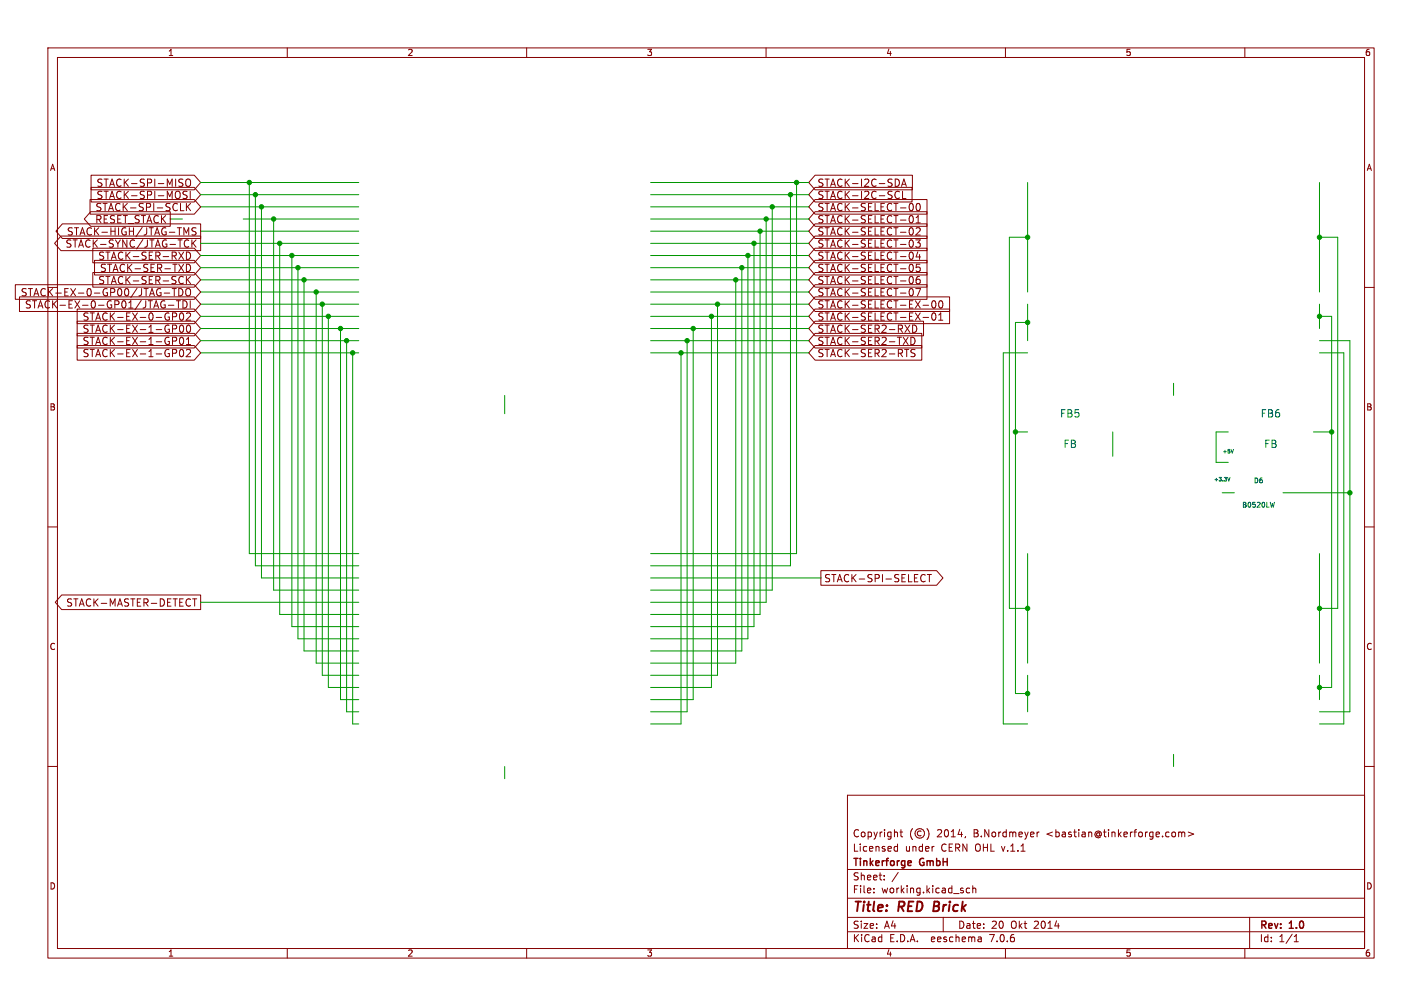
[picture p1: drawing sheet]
<svg xmlns="http://www.w3.org/2000/svg" width="297mm" height="210mm" viewBox="0 0 297 210" stroke-linecap="round" stroke-linejoin="round" font-family="sans-serif">
<g fill="none" stroke="#840000" stroke-width=".21">
<path d="M10 10h277v190h-277zM12 12h273v186h-273zM60 10v2M110 10v2M160 10v2M210 10v2M260 10v2M19 36.6h21.6l1.3 1.5-1.3 1.5h-21.6zM19 39.1h21.6l1.3 1.5-1.3 1.6h-21.6zM38 37.4l.2 .1M38.1 38.3l.1 .2-.1 .3M38.9 37.6a.51 .51 0 0 1 .5-.2 .51 .51 0 0 1 .4 .5v.5a.51 .51 0 0 1-.5 .5 .51 .51 0 0 1-.5-.5z"/>
<path d="M39.1 40l-.6-.1-.3 .3 .2 .4 .6 .3v.4l-.2 .1h-.6M39.7 39.9v1.5M170.2 39.1h20.3v3.1h-20.3l-1.3-1.6zM170.2 36.6h20.4v3h-20.4l-1.3-1.5zM187.2 40l.4-.1 .3 .2M187.3 37.4a.82 .82 0 0 1 .6 .7 .82 .82 0 0 1-.6 .8M188.3 38.9l.5-1.5 .5 1.5M188.4 38.5h.8M188.5 39.9v1.5h.7M3.2 59.4h37.4l1.3 1.6-1.3 1.5h-37.4zM12.7 49.3h29.2v3h-29.2l-1.3-1.5zM13 46.7h28.9v3.1h-28.9l-1.3-1.5z"/>
<path d="M18.8 41.7h21.8l1.3 1.5-1.3 1.5h-21.8zM18.9 44.2h16.7v3h-16.7l-1.3-1.5zM19.4 51.8h21.2l1.3 1.5-1.3 1.6h-21.2zM19.4 56.9h21.2l1.3 1.5-1.3 1.5h-21.2zM19.7 54.4h20.9l1.3 1.5-1.3 1.5h-20.9zM37.7 44h.7M38.4 47.5l.5 1.1 .5-1.1v1.6M38.9 55.2a.77 .77 0 0 1 .9 .7 .77 .77 0 0 1-.9 .8zM38.9 52.6a.77 .77 0 0 1 .9 .8 .77 .77 0 0 1-.9 .7zM38.9 42.5v1.5M38.9 57.7v1.5M39 50.1l.4 .1"/>
<path d="M39.2 43.1l.6 .9M39.2 58.4l.6 .8M39.4 51.5l-.4 .1M39.8 42.5l-.9 .8M39.8 57.7l-.9 .9M40.1 50.1v1.5M40.3 50.7l.6 .9M40.9 47.6l-.5-.1-.3 .3 .1 .4 .7 .3v.4l-.2 .2-.6-.1M40.9 50.1l-.8 .9M170.2 41.7h23.4v3h-23.4l-1.3-1.5zM170.2 44.2h23.4v3h-23.4l-1.3-1.5zM170.2 46.7h23.4v3.1h-23.4l-1.3-1.5z"/>
<path d="M170.2 49.3h23.4v3h-23.4l-1.3-1.5zM170.2 56.9h23.4v3h-23.4l-1.3-1.5zM170.2 59.4h23.4v3.1h-23.4l-1.3-1.5zM170.2 54.4h23.4v3h-23.4l-1.3-1.5zM170.2 51.8h23.4v3.1h-23.4l-1.3-1.6zM187.9 41.3l-.3 .1h-.4M190.2 47.5a.81 .81 0 0 1 .6 .8 .81 .81 0 0 1-.6 .8M190.2 45l-.2 .1M190.4 42.5a.95 .95 0 0 1 0 1.5M190.4 45a.87 .87 0 0 1-.2 1.5l-.2-.1M190.4 50.1a.95 .95 0 0 1 0 1.5M190.4 52.6a.95 .95 0 0 1 0 1.5"/>
<path d="M190.4 55.2a.87 .87 0 0 1-.2 1.5M190.4 57.7a.95 .95 0 0 1 0 1.5M191.3 50.1h.9l-.5 .6 .4 .1v.7l-.2 .1-.6-.1M191.3 47.7l.6-.2 .3 .5-.9 1.1h.9M191.3 46.5h.9M191.3 45.4l.5-.4v1.5M191.5 42.6l.2-.1a.81 .81 0 0 1 .5 .7 .81 .81 0 0 1-.5 .8l-.2-.2-.2-.4zM191.7 52.5l-.4 1.1h1M192.1 57.7l-.5 .1a1.03 1.03 0 0 0 0 1.4l.5-.1 .1-.5-.3-.3-.4 .1-.2 .2M192.1 53.1v1M192.1 55.2h-.7l-.1 .7 .3-.2 .5 .1 .1 .2-.1 .5-.2 .2-.6-.2M285 60h2"/>
<path d="M4.1 62h36.5l1.3 1.5-1.3 1.5h-36.5zM16.1 67.1h24.5l1.3 1.5-1.3 1.5h-24.5zM16.1 72.1h24.5l1.3 1.6-1.3 1.5h-24.5zM16.1 69.6h24.5l1.3 1.5-1.3 1.5h-24.5zM16.1 64.5h24.5l1.3 1.5-1.3 1.6h-24.5zM34.2 63.7h.3l-.1 .5M34.3 61.2h1.2M35.2 63.7h1.1M36 65.3h.6l.3 .3-.1 .4-.8 .1M36 72.9h.6l.3 .3-.1 .5h-.8M36 70.4h.6l.3 .3-.1 .4-.8 .1M36 67.9h.6l.3 .3-.1 .4-.8 .1"/>
<path d="M36.4 60.2v1.6M36.8 62.8h.9M37.3 62.8v1.5M37.3 60.2v1.6a.79 .79 0 0 0 .9-.6 .79 .79 0 0 0-.5-1M37.6 65.5l.2-.2a.81 .81 0 0 1 .6 .8 .81 .81 0 0 1-.6 .7l-.2-.1-.1-.4zM37.6 73.1l.2-.2a.81 .81 0 0 1 .6 .8 .81 .81 0 0 1-.6 .8l-.2-.2-.1-.4zM37.6 68l.2-.1a.81 .81 0 0 1 .6 .7 .81 .81 0 0 1-.6 .8l-.2-.2-.1-.4zM37.6 70.5l.2-.1a.81 .81 0 0 1 .6 .8 .81 .81 0 0 1-.6 .7l-.2-.1-.1-.5zM38.2 62.8a.77 .77 0 0 1 .9 .7 .77 .77 0 0 1-.9 .8zM38.9 60.5a.51 .51 0 0 1 .5-.3 .51 .51 0 0 1 .4 .5v.6a.51 .51 0 0 1-.5 .5 .51 .51 0 0 1-.5-.5zM38.9 65.5l.6-.2 .3 .5-.9 1h.9M38.9 73.1l.6-.2 .3 .5-.9 1.1h.9"/>
<path d="M38.9 71.9h.9M38.9 70.8l.5-.4v1.5M39.1 68l.2-.1a.81 .81 0 0 1 .5 .7 .81 .81 0 0 1-.5 .8l-.2-.2-.2-.4zM39.7 62.8v1.5M170.2 64.5h28.1v3.1h-28.1l-1.3-1.6zM170.2 62h28.1v3h-28.1l-1.3-1.5zM170.2 72.1h22.3v3.1h-22.3l-1.3-1.5zM170.2 67.1h22.7v3h-22.7l-1.3-1.5zM170.2 69.6h22.3v3h-22.3l-1.3-1.5zM188.6 70.4l1.1 1.5M188.9 72.9h.9M189 67.9l1 1.5"/>
<path d="M189.7 70.4l-1.1 1.5M190 67.9l-1 1.5M190.2 70.4a.77 .77 0 0 1 .9 .8 .77 .77 0 0 1-.9 .7zM190.4 60.2a.95 .95 0 0 1 0 1.6M190.6 67.9v1.5a.79 .79 0 0 0 .9-.6 .79 .79 0 0 0-.5-.9M191.1 73l-.6-.1-.2 .2v.4l.7 .3 .1 .4-.3 .3-.6-.1M191.3 60.2h1l-.7 1.6M192.8 66.3h1.1M192.8 63.7h1.1M194.7 65.5l.3-.2a.81 .81 0 0 1 .5 .8 .81 .81 0 0 1-.5 .7l-.3-.1-.1-.4zM194.7 62.9l.3-.1a.81 .81 0 0 1 .5 .7 .81 .81 0 0 1-.5 .8l-.3-.1-.1-.5zM196.1 66.8h.8"/>
<path d="M196.1 65.8l.4-.5v1.5M196.2 62.9l.2-.1a.81 .81 0 0 1 .5 .7 .81 .81 0 0 1-.5 .8l-.2-.1-.1-.5zM10 110h2M171.4 119.1h24.2l1.4 1.6-1.4 1.5h-24.2zM192.8 119.9l.4 .2M193.7 119.9h.8M194.1 119.9v1.6M285 110h2M12.9 124.2h29v3.1h-29l-1.4-1.6zM40.2 125h.9M40.7 125v1.5M193.2 121.3l-.4 .2"/>
<path d="M10 160h2M285 160h2M177 166h108v32h-108zM186.9 177.6h.6M186.9 176.8h.6M187.5 176.2v1.5M188 173.7h.5M188.2 173.2v1.3l.3 .2M190.6 173a1.72 1.72 0 0 0 0 2.3M192.4 173.6a.52 .52 0 0 0-.8 .4 .52 .52 0 0 0 .8 .4M193.6 173a1.72 1.72 0 0 1 0 2.3M195 176.7h.1"/>
<path d="M201.7 174.6l-.2 .3M216.6 173.7v1M217 173.7l-.4 .3M245 173.7l.4 .1 .1 .2v.6l-.5 .1M246.2 173.8l.4-.1 .2 .2M246.2 173.7v1M246.8 173.9l.2-.2 .4 .1 .1 .9M246.8 173.9v.8M248.2 173.7l1.1 .4-1.1 .5M60 198v2M110 198v2M160 198v2"/>
<path d="M177 194.5h108M177 191.5h108M177 187.5h108M177 181.5h108M182.5 186.3v.1M182.5 185.5v.1M184.7 183.6v.1M184.7 182.8v.1M187.6 182.1l-1.3 2M197 191.5v3M202.5 185.5l-.4-.1-.3 .3 .2 .6h.5M203.2 185.5l.2-.1 .3 .1 .1 .9"/>
<path d="M203.2 184.9v1.5M204.9 195.7l.1 .9M205 196.5l-.2 .1M205 196h-.2M210 198v2M260 198v2M261 191.5v6.5M270.3 196.6h.9M270.3 195.5l.4-.4v1.5"/>
<circle cx="192.1" cy="174" r="1"/>
</g>
<path d="M195.2 188.2l-.3 2h.8" fill="none" stroke="#840000" stroke-width=".4"/>
<path d="M190.1 179.7l.2 .3-.7 .2M190.3 180.6l-.2 .1" fill="none" stroke="#840000" stroke-width=".3"/>
<g fill="none" stroke="#009600" stroke-width=".21">
<path d="M41.9 38.1h33M52.1 38.1v77.5h22.8M135.9 38.1h33M166.4 38.1v77.5h-30.5M214.6 38.1v22.9M275.6 38.1v22.9M35.6 45.7h2.5M41.9 50.8h33M41.9 40.6h33M41.9 43.2h33M41.9 58.4h33M41.9 53.3h33"/>
<path d="M41.9 55.9h33M41.9 48.3h33M50.8 45.7h24.1M53.3 40.6v77.5h21.6M54.6 43.2v77.5h20.3M57.1 45.7v77.5h17.8M58.4 50.8v77.5h16.5M61 53.3v77.5h13.9M62.2 55.9v77.5h12.7M63.5 58.4v77.5h11.4M135.9 50.8h33M135.9 40.6h33"/>
<path d="M135.9 43.2h33M135.9 58.4h33M135.9 53.3h33M135.9 55.9h33M135.9 45.7h33M135.9 48.3h33M153.7 58.4v80h-17.8M154.9 55.9v80h-19M156.2 53.3v80.1h-20.3M157.5 50.8v80h-21.6M158.7 48.3v80h-22.8M160 45.7v80h-24.1"/>
<path d="M161.3 43.2v80h-25.4M165.1 40.6v77.5h-29.2M214.6 49.5h-3.8v77.5h3.8M275.6 49.5h3.8v77.5h-3.8M41.9 71.1h33M41.9 73.7h33M41.9 61h33M41.9 68.6h33M41.9 63.5h33M41.9 66h33M66 61v77.4h8.9M67.3 63.5v77.5h7.6"/>
<path d="M68.6 66v77.5h6.3M71.1 68.6v77.5h3.8M72.4 71.1v77.5h2.5M73.7 73.7v77.4h1.2M135.9 71.1h33M135.9 73.7h33M135.9 61h33M135.9 68.6h33M135.9 63.5h33M135.9 66h33M142.2 73.7v77.4h-6.3M143.5 71.1v77.5h-7.6"/>
<path d="M144.8 68.6v77.5h-8.9M148.6 66v77.5h-12.7M149.9 63.5v77.5h-14M214.6 63.5v7.6M214.6 67.3h-2.5v77.5h2.5M214.6 73.7h-5.1v77.4h5.1M275.6 66h2.5v77.5h-2.5M275.6 71.1h6.3v77.5h-6.3M275.6 73.7h5.1v77.4h-5.1M275.6 63.5v5.1M105.4 82.6v3.8M212.1 90.2h2.5"/>
<path d="M232.4 90.2v5.1M245.1 80v2.6M256.5 90.2h-2.5v6.3h2.5M274.3 90.2h3.8M214.6 115.6v22.8M255.3 102.9h2.5M268 102.9h13.9M275.6 115.6v22.8M41.9 125.7h33M135.9 120.7h35.5M214.6 141v7.6M245.1 157.5v2.5"/>
<path d="M275.6 141v5.1M105.4 160v2.6"/>
</g>
<path d="M256.4 99.7l.2 .7 .3-.7M257.6 93.8l-.2 .8M266.2 104.9l-.3 1" fill="none" stroke="#006464" stroke-width=".21"/>
<g fill="#009600" stroke="#009600" stroke-width=".21">
<circle cx="73.7" cy="73.7" r=".46"/>
<circle cx="71.1" cy="68.6" r=".46"/>
<circle cx="72.4" cy="71.1" r=".46"/>
<circle cx="61" cy="53.3" r=".46"/>
<circle cx="58.4" cy="50.8" r=".46"/>
<circle cx="68.6" cy="66" r=".46"/>
<circle cx="57.1" cy="45.7" r=".46"/>
<circle cx="212.1" cy="90.2" r=".46"/>
<circle cx="275.6" cy="49.5" r=".46"/>
<circle cx="275.6" cy="66" r=".46"/>
<circle cx="214.6" cy="49.5" r=".46"/>
<circle cx="214.6" cy="67.3" r=".46"/>
<circle cx="214.6" cy="144.8" r=".46"/>
<circle cx="214.6" cy="127" r=".46"/>
<circle cx="149.9" cy="63.5" r=".46"/>
<circle cx="148.6" cy="66" r=".46"/>
<circle cx="144.8" cy="68.6" r=".46"/>
<circle cx="143.5" cy="71.1" r=".46"/>
<circle cx="142.2" cy="73.7" r=".46"/>
<circle cx="156.2" cy="53.3" r=".46"/>
<circle cx="154.9" cy="55.9" r=".46"/>
<circle cx="153.7" cy="58.4" r=".46"/>
<circle cx="157.5" cy="50.8" r=".46"/>
<circle cx="165.1" cy="40.6" r=".46"/>
<circle cx="166.4" cy="38.1" r=".46"/>
<circle cx="158.7" cy="48.3" r=".46"/>
<circle cx="161.3" cy="43.2" r=".46"/>
<circle cx="160" cy="45.7" r=".46"/>
<circle cx="278.1" cy="90.2" r=".46"/>
<circle cx="281.9" cy="102.9" r=".46"/>
<circle cx="275.6" cy="127" r=".46"/>
<circle cx="275.6" cy="143.5" r=".46"/>
<circle cx="63.5" cy="58.4" r=".46"/>
<circle cx="67.3" cy="63.5" r=".46"/>
<circle cx="62.2" cy="55.9" r=".46"/>
<circle cx="66" cy="61" r=".46"/>
<circle cx="54.6" cy="43.2" r=".46"/>
<circle cx="53.3" cy="40.6" r=".46"/>
<circle cx="52.1" cy="38.1" r=".46"/>
</g>
<g font-size="2.8" fill="#840000">
<text x="178" y="190.9">Title:</text>
<text x="187.7" y="190.9">RED</text>
<text x="195.8" y="190.9">Brick</text>
</g>
<g font-size="2.1" fill="#840000">
<text x="20.1" y="39.2">STACK-SPI-MISO</text>
<text x="20.1" y="41.7">STACK-SPI-MOSI</text>
<text x="170.6" y="41.7">STACK-I2C-SCL</text>
<text x="170.6" y="39.2">STACK-I2C-SDA</text>
<text x="19.8" y="46.8">RESET_STACK</text>
<text x="19.9" y="44.3">STACK-SPI-SCLK</text>
<text x="170.6" y="44.3">STACK-SELECT-00</text>
<text x="170.6" y="46.8">STACK-SELECT-01</text>
<text x="13.6" y="51.9">STACK-SYNC/JTAG-TCK</text>
<text x="13.9" y="49.4">STACK-HIGH/JTAG-TMS</text>
<text x="170.6" y="49.4">STACK-SELECT-02</text>
<text x="170.6" y="51.9">STACK-SELECT-03</text>
<text x="20.4" y="54.4">STACK-SER-RXD</text>
<text x="20.4" y="59.5">STACK-SER-SCK</text>
<text x="20.8" y="57">STACK-SER-TXD</text>
<text x="170.6" y="59.5">STACK-SELECT-06</text>
<text x="170.6" y="57">STACK-SELECT-05</text>
<text x="170.6" y="54.4">STACK-SELECT-04</text>
<text x="4.3" y="62.1">STACK-EX-0-GP00/JTAG-TDO</text>
<text x="5.1" y="64.6">STACK-EX-0-GP01/JTAG-TDI</text>
<text x="170.6" y="64.6">STACK-SELECT-EX-00</text>
<text x="170.6" y="62.1">STACK-SELECT-07</text>
<text x="17.2" y="69.7">STACK-EX-1-GP00</text>
<text x="17.2" y="67.1">STACK-EX-0-GP02</text>
<text x="170.6" y="67.1">STACK-SELECT-EX-01</text>
<text x="170.6" y="69.7">STACK-SER2-RXD</text>
<text x="17.2" y="74.8">STACK-EX-1-GP02</text>
<text x="17.2" y="72.2">STACK-EX-1-GP01</text>
<text x="170.6" y="74.8">STACK-SER2-RTS</text>
<text x="170.6" y="72.2">STACK-SER2-TXD</text>
<text x="172" y="121.7">STACK-SPI-SELECT</text>
<text x="13.8" y="126.8">STACK-MASTER-DETECT</text>
<text x="178" y="178">Licensed</text>
<text x="178" y="175">Copyright</text>
<text x="189" y="178">under</text>
<text x="195.7" y="175">2014,</text>
<text x="196.6" y="178">CERN OHL v.1.1</text>
<text x="203.5" y="175">B.Nordmeyer</text>
<text x="218.8" y="175">&lt;bastian@tinkerforge.com&gt;</text>
<text x="178" y="184">Sheet:</text>
<text x="178" y="181.2">Tinkerforge</text>
<text x="192.2" y="181.2">GmbH</text>
<text x="178" y="186.7">File:</text>
<text x="184.1" y="186.7">working.kicad_sch</text>
<text x="178" y="196.9">KiCad</text>
<text x="178" y="194.1">Size:</text>
<text x="184.7" y="194.1">A4</text>
<text x="185.7" y="196.9">E.D.A.</text>
<text x="194.6" y="196.9">eeschema</text>
<text x="200" y="194.1">Date:</text>
<text x="207" y="196.9">7.0.6</text>
<text x="207" y="194.1">20</text>
<text x="211.2" y="194.1">Okt</text>
<text x="216.1" y="194.1">2014</text>
<text x="263" y="194.3">Rev:</text>
<text x="263" y="196.9">Id:</text>
<text x="267.1" y="196.9">1/1</text>
<text x="269.4" y="194.3">1.0</text>
</g>
<g font-size="2.1" fill="#006464">
<text x="221.3" y="87.4">FB5</text>
<text x="263.2" y="87.4">FB6</text>
<text x="222" y="93.7">FB</text>
<text x="263.9" y="93.7">FB</text>
</g>
<g font-size="1.8" fill="#840000">
<text x="35" y="11.9">1</text>
<text x="85" y="11.9">2</text>
<text x="135" y="11.9">3</text>
<text x="185" y="11.9">4</text>
<text x="235" y="11.9">5</text>
<text x="285" y="11.9">6</text>
<text x="10.3" y="35.9">A</text>
<text x="285.3" y="35.9">A</text>
<text x="10.3" y="85.9">B</text>
<text x="285.3" y="85.9">B</text>
<text x="10.3" y="135.9">C</text>
<text x="285.3" y="135.9">C</text>
<text x="10.3" y="185.9">D</text>
<text x="285.3" y="185.9">D</text>
<text x="35" y="199.9">1</text>
<text x="85" y="199.9">2</text>
<text x="135" y="199.9">3</text>
<text x="185" y="199.9">4</text>
<text x="235" y="199.9">5</text>
<text x="285" y="199.9">6</text>
</g>
<g font-size="1.4" fill="#006464">
<text x="261.8" y="101.1">D6</text>
<text x="259.3" y="106.1">B0520LW</text>
</g>
<g font-size="1.1" fill="#006464">
<text x="255.2" y="94.8">+5V</text>
<text x="253.4" y="100.7">+3.3V</text>
</g>
</svg>
